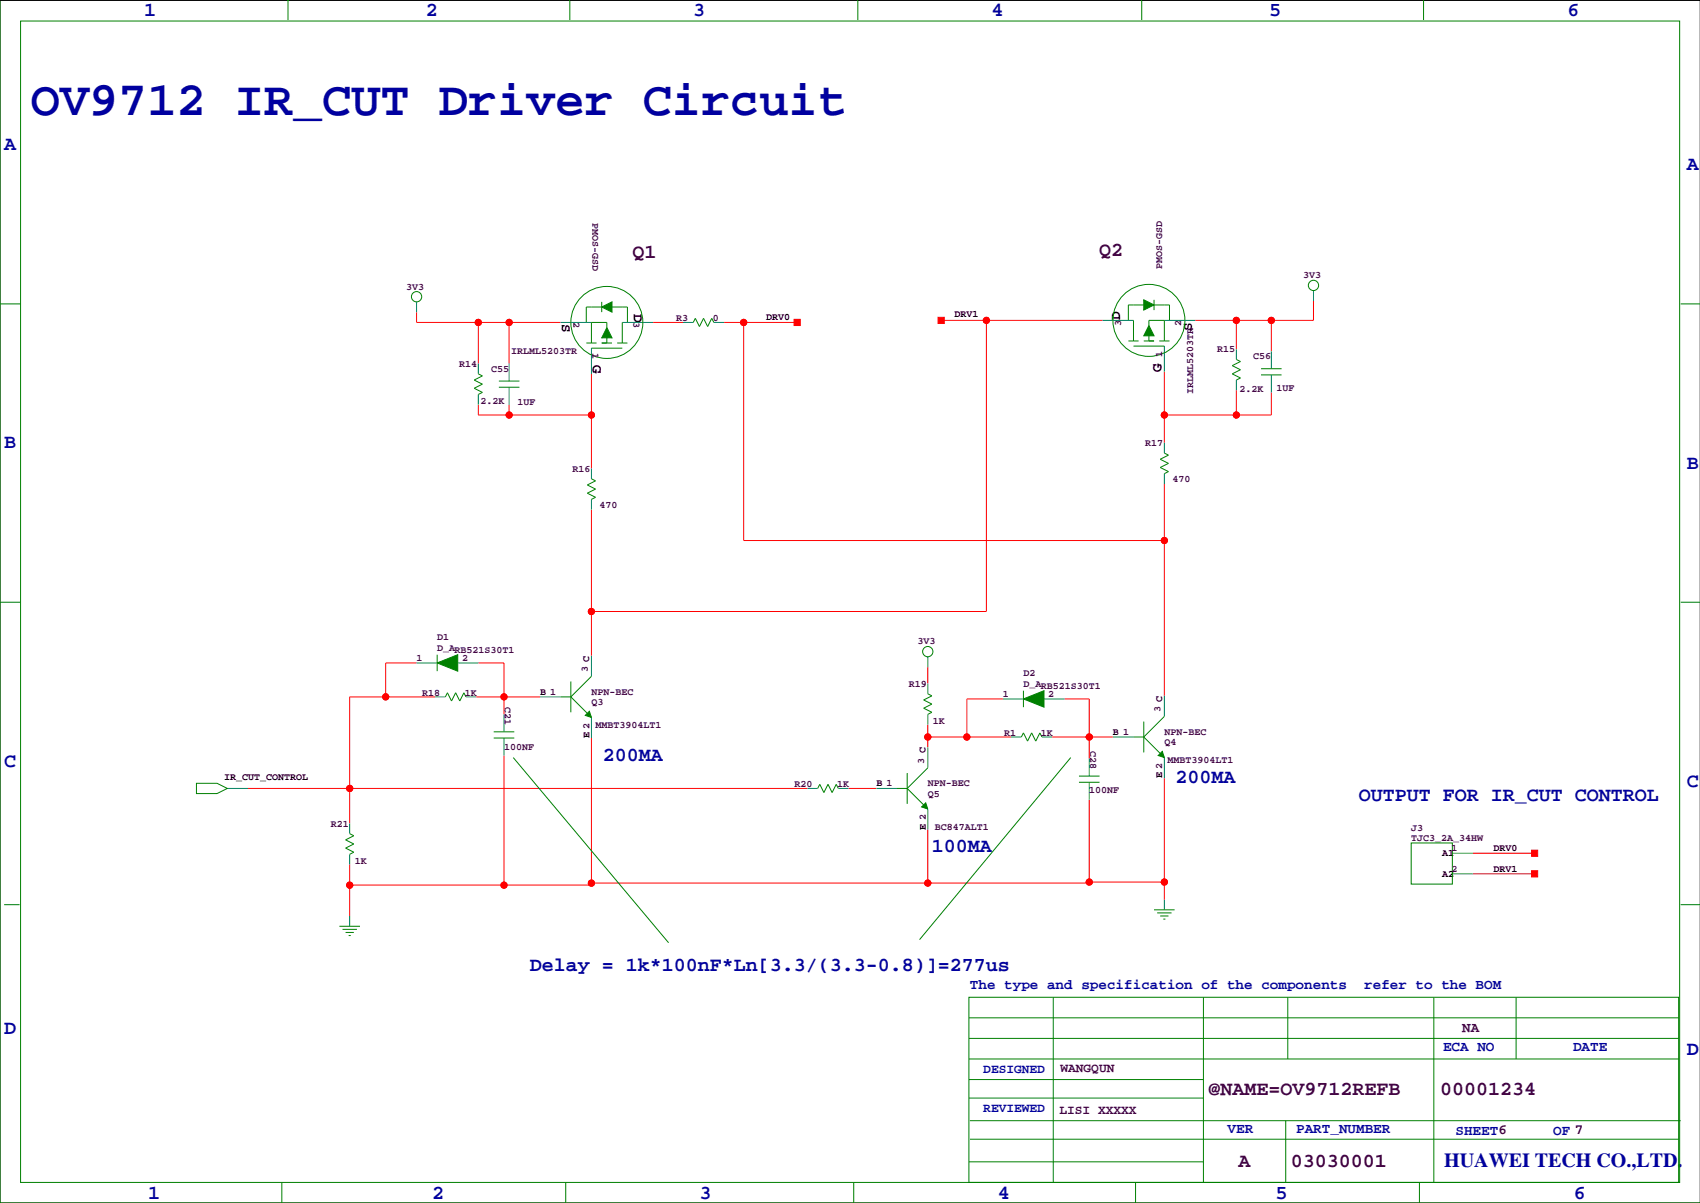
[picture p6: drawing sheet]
<svg xmlns="http://www.w3.org/2000/svg" width="420mm" height="297mm" viewBox="0 0 420 297" stroke-linecap="round" stroke-linejoin="round" font-family="sans-serif">
<path d="M419.9 .1h-419.9v296.9h419.9" fill="none" stroke="#000" stroke-width=".25"/>
<g fill="none" stroke="#f00" stroke-width=".25">
<path d="M102.9 77.1v2.5h35.5M118.1 79.6v10.2M125.7 79.6v10.2M161.3 79.6h7.4M178.8 79.6h18M183.6 79.6v53.9h103.9M232.4 79.1h39.9M243.6 79.1v71.9h-97.6M305.3 79.1v7.1M313.9 79.1v7.6M324.4 74.3v4.8h-29.3M118.1 99.9v2.6h27.9"/>
<path d="M125.7 99.9v2.6M146 92.3v23.4M287.5 91.8v17.5M305.3 96.4v6.1M313.9 96.9v5.6h-26.4M287.5 119.5v52.3M146 125.8v36.1M102.9 163.7h-7.7v8.4M107.4 172.1h-21v31.2M117.6 172.1h15.7M118.1 163.7h6.4v12.7M229.1 164.7v4.1"/>
<path d="M229.1 178.9v5.6M247.6 172.6h-8.8v9.4M262.9 172.6h6.1v14.7M61.2 194.7h138.2M124.5 186.5v32.1M146 182.2v36.4h-59.6M209.5 194.7h6.9M229.1 182h20.6M259.8 182h15M269 197.5v20.5h-123M287.5 192.1v30M86.4 213.5v12.7"/>
<path d="M229.1 204.8v13.2M269 217.8h18.5M363.7 215.8h15.3M363.7 210.7h15.3"/>
<circle cx="118.1" cy="79.6" r=".76"/>
<circle cx="125.7" cy="79.6" r=".76"/>
<circle cx="183.6" cy="79.6" r=".76"/>
<circle cx="243.6" cy="79.1" r=".76"/>
<circle cx="305.3" cy="79.1" r=".76"/>
<circle cx="313.9" cy="79.1" r=".76"/>
<circle cx="125.7" cy="102.5" r=".76"/>
<circle cx="146.1" cy="102.5" r=".76"/>
<circle cx="287.5" cy="102.5" r=".76"/>
<circle cx="305.3" cy="102.5" r=".76"/>
<circle cx="287.5" cy="133.5" r=".76"/>
<circle cx="146.1" cy="151" r=".76"/>
<circle cx="95.3" cy="172.1" r=".76"/>
<circle cx="124.5" cy="172.1" r=".76"/>
<circle cx="86.4" cy="194.7" r=".76"/>
<circle cx="229.1" cy="182" r=".76"/>
<circle cx="238.8" cy="182" r=".76"/>
<circle cx="269" cy="182" r=".76"/>
<circle cx="86.4" cy="218.6" r=".76"/>
<circle cx="124.5" cy="218.6" r=".76"/>
<circle cx="146.1" cy="218" r=".76"/>
<circle cx="229.1" cy="218" r=".76"/>
<circle cx="269" cy="217.8" r=".76"/>
<circle cx="287.5" cy="217.8" r=".76"/>
</g>
<g fill="#f00" stroke="#f00" stroke-width=".25">
<path d="M231.6 78.3h1.6v1.6h-1.6z" fill-rule="evenodd"/>
<path d="M378.2 215h1.5v1.5h-1.5z" fill-rule="evenodd"/>
<path d="M378.2 209.9h1.5v1.5h-1.5z" fill-rule="evenodd"/>
<path d="M196.1 78.9h1.5v1.5h-1.5z" fill-rule="evenodd"/>
<circle cx="269" cy="182" r=".76"/>
<circle cx="238.8" cy="182" r=".76"/>
<circle cx="229.1" cy="182" r=".76"/>
<circle cx="243.6" cy="79.1" r=".76"/>
<circle cx="146.1" cy="151" r=".76"/>
<circle cx="124.5" cy="172.1" r=".76"/>
<circle cx="305.3" cy="102.5" r=".76"/>
<circle cx="287.5" cy="102.5" r=".76"/>
<circle cx="313.9" cy="79.1" r=".76"/>
<circle cx="305.3" cy="79.1" r=".76"/>
<circle cx="118.1" cy="79.6" r=".76"/>
<circle cx="125.7" cy="79.6" r=".76"/>
<circle cx="146.1" cy="102.5" r=".76"/>
<circle cx="125.7" cy="102.5" r=".76"/>
<circle cx="95.3" cy="172.1" r=".76"/>
<circle cx="86.4" cy="194.7" r=".76"/>
<circle cx="124.5" cy="218.6" r=".76"/>
<circle cx="229.1" cy="218" r=".76"/>
<circle cx="146.1" cy="218" r=".76"/>
<circle cx="86.4" cy="218.6" r=".76"/>
<circle cx="269" cy="217.8" r=".76"/>
<circle cx="287.5" cy="217.8" r=".76"/>
<circle cx="183.6" cy="79.6" r=".76"/>
<circle cx="287.5" cy="133.5" r=".76"/>
</g>
<g fill="none" stroke="#008000" stroke-width=".25">
<path d="M0 -.1v297.1h419.9M71.1 0v4.9M140.7 0v4.9M211.8 0v4.9M281.9 0v4.9M351.5 0v4.9M5.1 5.2h409.7v286.8h-409.7zM0 75h5.1M148.6 75.8h-3.8v3.8M148.6 74.5v2.6M149.9 63.1h.1M151.1 75.8h3.8v3.8"/>
<path d="M153.7 79.6v5.1M158.7 79.6h.1M171.2 79.6l.5-1 1 2 1-2 1.1 2 1-2 .5 1M274.8 79.1h.1M279.9 79.1v5.1M282.4 75.3h-3.8v3.8M283.7 62.6h.1M285 75.3h3.8v3.8M285 74v2.6M415 75h4.9M118.1 92.3l1 .5-2 1 2 1.1-2 1 2 1-1 .5M123.2 94.1h5.1"/>
<path d="M123.2 95.6h5.1M144.8 84.7h2.5M146 86h7.7M148.6 84.7h2.5M149.9 80.9v-1.3h-3.9v5.1M149.9 82.2v2.5M152.4 84.7h2.5M278.6 84.2h2.6M279.9 85.5h7.6M282.4 84.2h2.6M283.7 80.4v-1.3h3.8v5.1M283.7 81.6v2.6"/>
<path d="M286.3 84.2h2.5M305.3 88.8l1 .5-2 1 2 1-2 1 2 1-1 .5M311.4 91h5.1M311.4 92.6h5.1M146 118.2l1.1 .5-2.1 1 2.1 1.1-2.1 1 2.1 1-1.1 .5M287.5 111.9l1 .5-2 1 2 1-2 1 2 1-1 .6M0 148.7h5.1M415 148.7h4.9M107.9 161.7v4M110 172.1l.5-1 1 2 1-2 1 2 1.1-2 .5 1M138.4 172.1h2.6M141 168.3v7.6"/>
<path d="M141 172.1l5 5.1M146 167l-5 5.1M229.1 171.3l1 .5-2 1 2 1-2 1.1 2 1-1 .5M252.7 170.5v4.1M282.4 178.2v7.6M287.5 176.9l-5.1 5.1M48.5 193.4h5.1l2.5 1.3-2.5 1.2h-5.1zM121.9 180.7h5.1M121.9 182.2h5.1M126.7 187.1l38.4 45.7M201.9 194.7l.5-1 1.1 2 1-2 1 2 1-2 .5 1M221.5 194.7h2.5"/>
<path d="M224 190.9v7.6M224 194.7l5.1 5.1M229.1 189.6l-5.1 5.1M252.2 182l.5-1 1 2 1.1-2 1 2 1-2 .5 1M264.4 187.1l-37.3 44.9M266.4 191.6h5.1M266.4 193.2h5.1M279.9 182h2.5M282.4 182l5.1 5.1M86.4 205.9l1 .5-2.1 1 2.1 1-2.1 1 2.1 1-1 .5M348.5 208.1h10.1v10.2h-10.1zM1 223.4h3.8"/>
<path d="M83.8 228.7h5.1M84.6 229.5h3.5M85.3 230.2h2.1M86.1 231h.5M285 224.6h5.1M285.8 225.4h3.5M286.5 226.2h2M287.3 226.9h.5M415 223.4h4.9M239.3 246.2h175.2v45.8h-175.2zM239.3 251.3h175.2M239.3 256.4h175.2"/>
<path d="M260.1 246.2v45.8M297.2 246.2v45.8M318 246.2v15.3M354.1 246.2v45.8M374.4 246.2v15.3M239.3 266.6h57.9M239.3 261.5h175.2M239.3 271.1h57.9M239.5 276.7h175.5M317.5 276.7v15.3M69.6 292v5M139.7 292v5"/>
<path d="M210.8 292v5M239.3 286.9h57.9M239.5 281.3h175M280.4 292v5M350.5 292v5M383.5 287.4h.1"/>
<circle cx="102.9" cy="73.3" r="1.27"/>
<circle cx="149.9" cy="79.6" r="8.9"/>
<circle cx="283.7" cy="79.1" r="8.9"/>
<circle cx="324.4" cy="70.5" r="1.27"/>
<circle cx="229.1" cy="160.9" r="1.27"/>
</g>
<g fill="none" stroke="#008080" stroke-width=".25">
<path d="M102.9 74.5v2.6M138.4 79.6h7.6M153.7 79.6h7.6M168.7 79.6h2.5M176.3 79.6h2.5M272.3 79.1h7.6M287.5 79.1h7.6M324.4 71.7v2.6M118.1 89.8v2.5M118.1 97.4v2.5M125.7 89.8v4.3M125.7 95.6v4.3"/>
<path d="M146 86v6.3M287.5 85.5v6.3M305.3 86.2v2.6M305.3 93.8v2.6M313.9 86.7v4.3M313.9 92.6v4.3M146 115.7v2.5M287.5 109.3v2.6M287.5 117v2.5M146 123.3v2.5M102.9 163.7h5M107.4 172.1h2.6"/>
<path d="M113 163.7h5.1M115.1 172.1h2.5M124.5 176.4v4.3M133.3 172.1h5.1M146 161.9v5.1M146 177.2v5M229.1 162.2v2.5M229.1 168.8v2.5M229.1 176.4v2.5M247.6 172.6h5.1M257.8 172.6h5.1M287.5 171.8v5.1"/>
<path d="M56.1 194.7h5.1M124.5 182.2v4.3M199.4 194.7h2.5M207 194.7h2.5M216.4 194.7h5.1M229.1 184.5v5.1M229.1 199.8v5M249.7 182h2.5M257.3 182h2.5M269 187.3v4.3M269 193.2v4.3M274.8 182h5.1"/>
<path d="M287.5 187.1v5M86.4 203.3v2.6M86.4 210.9v2.6M358.6 210.7h5.1M358.6 215.8h5.1M86.4 226.2v2.5M287.5 222.1v2.5"/>
</g>
<g fill="#008000" stroke="#008000" stroke-width=".25">
<path d="M107.9 163.7l5.1-2v4z" fill-rule="evenodd"/>
<path d="M252.7 172.6l5.1-2.1v4.1z" fill-rule="evenodd"/>
<path d="M282.4 74l2.6 1.3-2.6 1.3z" fill-rule="evenodd"/>
<path d="M283.7 80.4l1.3 2.5h-2.6z" fill-rule="evenodd"/>
<path d="M148.6 75.8l2.5-1.3v2.6z" fill-rule="evenodd"/>
<path d="M149.9 80.9l1.2 2.5h-2.5z" fill-rule="evenodd"/>
<path d="M227.6 199.2l1-1 .5 1.6z" fill-rule="evenodd"/>
<path d="M144.5 176.6l1-1 .5 1.6z" fill-rule="evenodd"/>
<path d="M286 186.5l1-1 .5 1.6z" fill-rule="evenodd"/>
</g>
<text font-size="12" fill="#0000a0" x="7.6" y="28.4">OV9712 IR_CUT Driver Circuit</text>
<g font-size="4.9" fill="#0000a0">
<text x="35.6" y="3.9">1</text>
<text x="105.2" y="3.9">2</text>
<text x="171.2" y="3.9">3</text>
<text x="244.9" y="3.9">4</text>
<text x="313.4" y="3.9">5</text>
<text x="387.1" y="3.9">6</text>
<text x="1" y="36.9">A</text>
<text x="416.6" y="42">A</text>
<text x="1" y="110.6">B</text>
<text x="416.6" y="115.7">B</text>
<text x="1" y="189.3">C</text>
<text x="148.8" y="187.8">200MA</text>
<text x="290.3" y="193.4">200MA</text>
<text x="335.5" y="197.7">OUTPUT FOR IR_CUT CONTROL</text>
<text x="416.6" y="194.4">C</text>
<text x="230.1" y="210.4">100MA</text>
<text x="130.8" y="239.6">Delay = 1k*100nF*Ln[3.3/(3.3-0.8)]=277us</text>
<text x="1" y="255.4">D</text>
<text x="416.6" y="260.5">D</text>
<text x="356.6" y="288">HUAWEI TECH CO.,LTD.</text>
<text x="36.6" y="296">1</text>
<text x="106.7" y="296">2</text>
<text x="172.7" y="296">3</text>
<text x="246.4" y="296">4</text>
<text x="315" y="296">5</text>
<text x="388.6" y="296">6</text>
</g>
<g font-size="4.9" fill="#400040">
<text x="156.2" y="63.8">Q1</text>
<text x="271.4" y="63.3">Q2</text>
<text x="298.5" y="270.5">@NAME=OV9712REFB</text>
<text x="355.6" y="270.5">00001234</text>
<text x="305.9" y="288.3">A</text>
<text x="318.8" y="288.3">03030001</text>
</g>
<g font-size="3.5">
<text x="156.5" y="77.5" transform="rotate(90 156.5 77.5)">D</text>
<text x="138.8" y="80" transform="rotate(90 138.8 80)">S</text>
<text x="276.6" y="79.1" transform="rotate(-90 276.6 79.1)">D</text>
<text x="294.4" y="81.6" transform="rotate(-90 294.4 81.6)">S</text>
<text x="146.4" y="90.2" transform="rotate(90 146.4 90.2)">G</text>
<text x="286.8" y="91.8" transform="rotate(-90 286.8 91.8)">G</text>
</g>
<g font-size="3.5" fill="#0000a0">
<text x="239.5" y="244.2">The type and specification of the components</text>
<text x="336.9" y="244.2">refer to the BOM</text>
<text x="356.4" y="259.4">ECA NO</text>
<text x="388.5" y="259.4">DATE</text>
<text x="303.1" y="279.7">VER</text>
<text x="320.1" y="279.7">PART_NUMBER</text>
<text x="359.4" y="280.3">SHEET6</text>
<text x="383.5" y="280.3">OF 7</text>
</g>
<text font-size="3.5" fill="#400040" x="361.1" y="254.9">NA</text>
<g font-size="3.2" fill="#0000a0">
<text x="242.8" y="264.9">DESIGNED</text>
<text x="242.8" y="274.5">REVIEWED</text>
</g>
<g font-size="3.2" fill="#400040">
<text x="261.9" y="264.7">WANGQUN</text>
<text x="261.6" y="275.1">LISI XXXXX</text>
</g>
<g font-size="2.5" fill="#400040">
<text x="146.3" y="55.1" transform="rotate(90 146.3 55.1)">PMOS-GSD</text>
<text x="100.3" y="71.5">3V3</text>
<text x="287" y="66.4" transform="rotate(-90 287 66.4)">PMOS-GSD</text>
<text x="321.8" y="68.7">3V3</text>
<text x="141.6" y="79.4" transform="rotate(90 141.6 79.4)">2</text>
<text x="156.4" y="79.4" transform="rotate(90 156.4 79.4)">3</text>
<text x="167" y="79.4">R3</text>
<text x="176" y="79.4">0</text>
<text x="276.9" y="80.4" transform="rotate(-90 276.9 80.4)">3</text>
<text x="291.7" y="80.4" transform="rotate(-90 291.7 80.4)">2</text>
<text x="126.2" y="87.5">IRLML5203TR</text>
<text x="146.3" y="87.2" transform="rotate(90 146.3 87.2)">1</text>
<text x="287" y="88.2" transform="rotate(-90 287 88.2)">1</text>
<text x="300.6" y="87">R15</text>
<text x="309.5" y="88.8">C56</text>
<text x="113.4" y="90.5">R14</text>
<text x="121.3" y="91.8">C55</text>
<text x="118.6" y="99.7">2.2K</text>
<text x="127.8" y="99.9">1UF</text>
<text x="294.6" y="97.4" transform="rotate(-90 294.6 97.4)">IRLML5203TR</text>
<text x="306.1" y="96.9">2.2K</text>
<text x="315.2" y="96.6">1UF</text>
<text x="282.8" y="110.1">R17</text>
<text x="141.4" y="116.4">R16</text>
<text x="289.6" y="119">470</text>
<text x="148.1" y="125.3">470</text>
<text x="107.9" y="160.6">D_ARB521S30T1</text>
<text x="107.9" y="158.1">D1</text>
<text x="226.6" y="159.1">3V3</text>
<text x="102.9" y="163.2">1</text>
<text x="114.1" y="163.2">2</text>
<text x="145.1" y="165.9" transform="rotate(-90 145.1 165.9)">3 C</text>
<text x="252.7" y="167">D2</text>
<text x="104.3" y="171.8">R18</text>
<text x="114.8" y="171.8">1K</text>
<text x="146" y="171.6">NPN-BEC</text>
<text x="224.4" y="169.5">R19</text>
<text x="247.6" y="172.1">1</text>
<text x="252.7" y="169.5">D_ARB521S30T1</text>
<text x="258.9" y="172.1">2</text>
<text x="124.7" y="174.5" transform="rotate(90 124.7 174.5)">C21</text>
<text x="146" y="174.1">Q3</text>
<text x="147.1" y="179.7">MMBT3904LT1</text>
<text x="230.4" y="178.7">1K</text>
<text x="286.6" y="175.8" transform="rotate(-90 286.6 175.8)">3 C</text>
<text x="124.5" y="185.3">100NF</text>
<text x="248" y="181.7">R1</text>
<text x="257" y="181.7">1K</text>
<text x="269.2" y="185.4" transform="rotate(90 269.2 185.4)">C28</text>
<text x="287.5" y="181.5">NPN-BEC</text>
<text x="287.5" y="184">Q4</text>
<text x="228.2" y="188.5" transform="rotate(-90 228.2 188.5)">3 C</text>
<text x="288.3" y="188.3">MMBT3904LT1</text>
<text x="196.2" y="194.4">R20</text>
<text x="206.8" y="194.4">1K</text>
<text x="229.1" y="194.2">NPN-BEC</text>
<text x="229.1" y="196.7">Q5</text>
<text x="269" y="195.7">100NF</text>
<text x="81.7" y="204.1">R21</text>
<text x="230.9" y="204.8">BC847ALT1</text>
<text x="348.5" y="205.1">J3</text>
<text x="348.5" y="207.6">TJC3_2A_34HW</text>
<text x="87.6" y="213.2">1K</text>
<text x="358.4" y="210.2">1</text>
<text x="358.4" y="215.3">2</text>
</g>
<g font-size="2.5">
<text x="189.2" y="79.1">DRV0</text>
<text x="235.7" y="78.3">DRV1</text>
<text x="133.3" y="171.6">B 1</text>
<text x="145.5" y="182.2" transform="rotate(-90 145.5 182.2)">E 2</text>
<text x="274.8" y="181.5">B 1</text>
<text x="55.4" y="192.6">IR_CUT_CONTROL</text>
<text x="216.4" y="194.2">B 1</text>
<text x="287" y="192.1" transform="rotate(-90 287 192.1)">E 2</text>
<text x="228.6" y="204.8" transform="rotate(-90 228.6 204.8)">E 2</text>
<text x="356.1" y="211.4">A1</text>
<text x="368.8" y="210.2">DRV0</text>
<text x="368.8" y="215.3">DRV1</text>
<text x="356.1" y="216.5">A2</text>
</g>
</svg>
